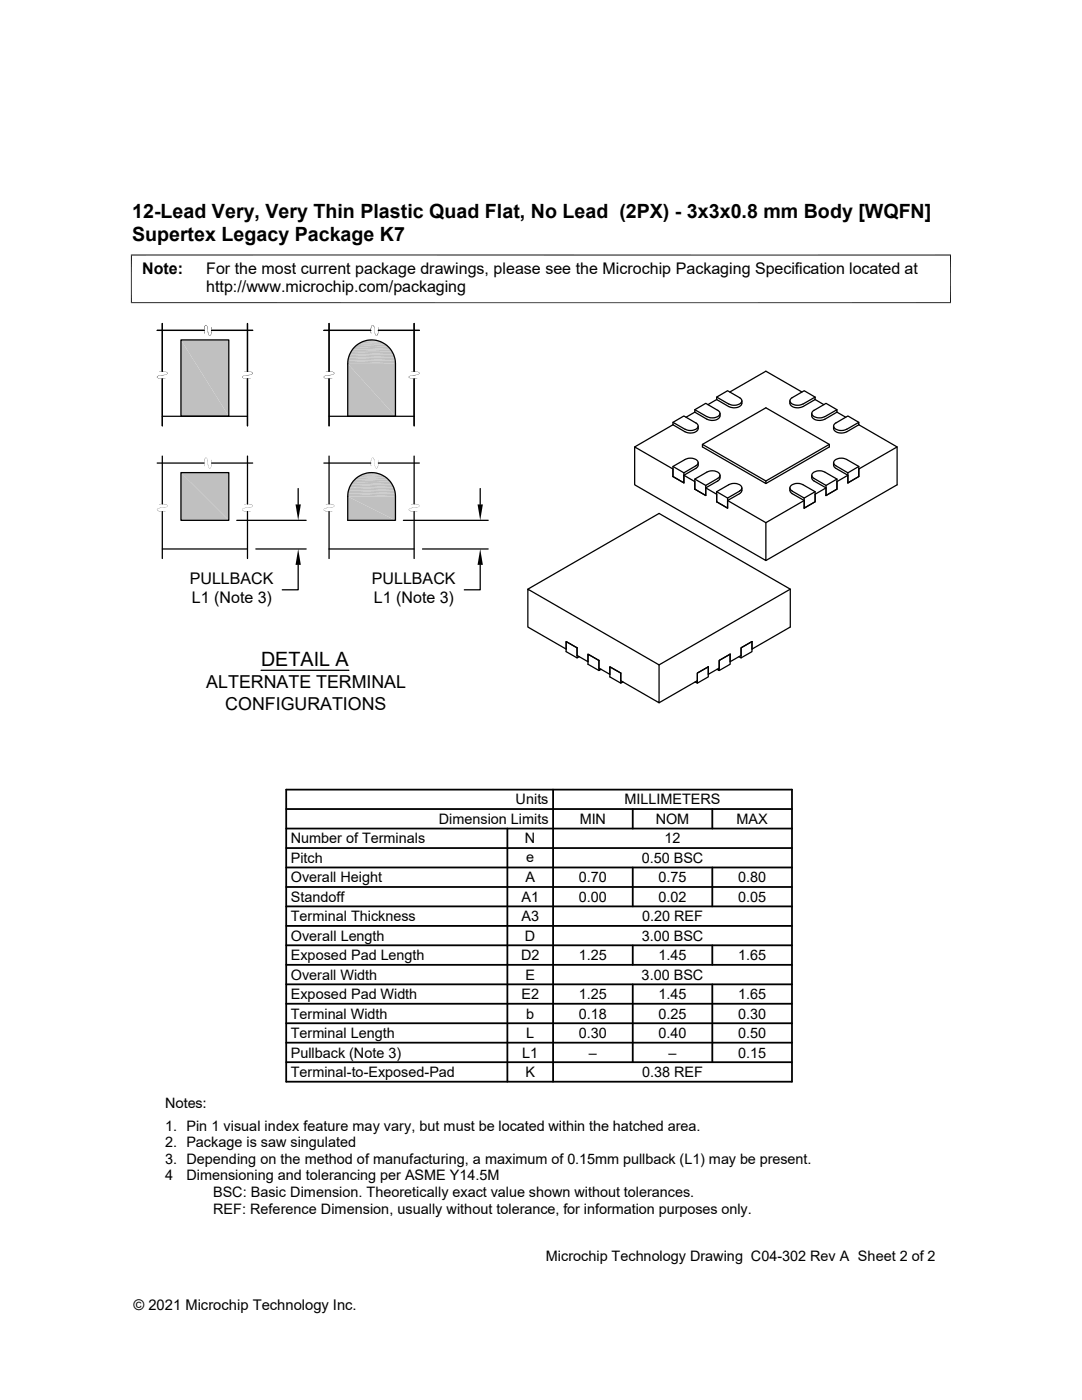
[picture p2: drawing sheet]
<svg xmlns="http://www.w3.org/2000/svg" width="216mm" height="279mm" viewBox="0 0 216 279" stroke-linecap="round" stroke-linejoin="round" font-family="sans-serif">
<g fill="none" stroke="#000" stroke-width=".25">
<path d="M143 79.7l-1.7 1.1M143 79.7l2.4 1.4a1.8 1.8 0 0 0 2.6-.6M143 79.2l2.4 1.4a1.92 1.92 0 0 0 2.6-.5v-.3l-.4-.4M147.6 79.4l-2.4-1.4-2.2 1.2v.5M148 80v.5M157.6 80v.5M158.1 79.4a.7 .7 0 0 0-.5 .7 .7 .7 0 0 0 .7 .6 2.4 2.4 0 0 0 2-.1l2.3-1.4v.5M160 78.2l-7.2-4.1-7.2 4.1M162.6 79.7l-2.4 1.4a1.8 1.8 0 0 1-2.6-.6M162.6 79.2l-2.1-1.2-2.4 1.4M162.6 79.7l1.8 1.1M134.3 84.8l-7.7 4.4"/>
<path d="M134.3 93.1l2.2 1.3M134.3 84.8l2.4 1.4a1.8 1.8 0 0 0 2.6-.7M134.3 84.3l2.4 1.4a1.92 1.92 0 0 0 2.6-.6l-.3-.6-2.5-1.5-2.2 1.3v.5M134.3 95.1v-1.5l-7.7-4.4v7.6l26.2 15.1v-7.6l-7.6-4.4M136.5 94.8l2.1 1.3v1.5M136.7 91.7l-2.4 1.4v2M136.7 91.7a1.92 1.92 0 0 1 2.6 .5v.4l-.4 .4-2.4 1.4v2l-2.2-1.3M138.6 82.3l-1.7 1M138.6 95.6l2.2 1.3M138.6 82.3l2.4 1.4M138.6 81.8l2.4 1.3M139.3 92.8l-.3 .6-2.5 1.4v1.6l-2.2-1.3"/>
<path d="M139.3 92.3v.5M139.3 85v.5M140.2 88.7l12.6 7.3v.5M140.2 88.7l12.6-7.3 12.7 7.3v.5l-12.7 7.3-12.6-7.3zM140.8 97.4l2.2 1.2v1.5M141 94.2l-2.4 1.4v2M141.1 94.2a1.92 1.92 0 0 1 2.6 .6l-.1 .3-.4 .4-2.4 1.4v2l-2.2-1.3M143 98.1l2.2 1.3M143.2 81.9l-2.4-1.4-2.2 1.3v.5M143.2 81.9a.7 .7 0 0 1 .5 .7 .7 .7 0 0 1-.7 .6 2.34 2.34 0 0 1-1.9-.1M143.7 94.8l-.1 .8-.3 .3-2.5 1.5v1.5l-2.2-1.3M143.7 82.5a1.41 1.41 0 0 1-2 1.4l-.6-.2"/>
<path d="M145.4 96.8l-2.4 1.3v2M145.4 96.7a1.92 1.92 0 0 1 2.6 .6v.3l-.4 .4M147.6 98.5l-2.4 1.4v1.5l-2.2-1.3M147.6 98l-2.4 1.4v2l-2.2-1.3M148 97.9l-.1 .3-.3 .3M148 97.4v.5M157.6 97.4v.5M157.6 97.9l.1 .3 .4 .3M158.1 98.5l2.4 1.4v1.5M158.1 98l2.4 1.4v2M160.2 96.7a1.92 1.92 0 0 0-2.6 .6l.1 .3 .4 .4M160.3 96.8l2.3 1.3v2l-2.1 1.3"/>
<path d="M160.5 99.9l-7.7 4.4M162 82.5a1.41 1.41 0 0 0 1.9 1.4l.7-.2M162 94.8v.8l.3 .3 2.5 1.5v1.5M162.4 81.9a.7 .7 0 0 0-.4 .7 .7 .7 0 0 0 .6 .6 2.34 2.34 0 0 0 2-.1M162.6 98.1l-2.1 1.3M164.6 94.2a1.92 1.92 0 0 0-2.6 .6v.3l.4 .4 2.4 1.4v2M164.6 94.2l2.4 1.4v2l-2.2 1.3M164.8 97.4l-2.2 1.2v1.5l-2.1 1.3M165.5 88.7l-12.7 7.3M166.3 85v.5M166.3 92.3v.5M166.3 92.8l.4 .6 2.5 1.4v1.6"/>
<path d="M167 81.8l-2.2-1.3-2.4 1.4M167 95.6l-2.2 1.3M167 82.3v-.5l-2.4 1.3M167 82.3l-2.4 1.4M167 82.3l1.8 1M169 91.7a1.92 1.92 0 0 0-2.7 .5l.1 .4 .4 .4 2.4 1.4v2M169 91.7l2.4 1.4v2l-2.2 1.3M169.2 94.8l-2.2 1.3v1.5l-2.2 1.3M171.4 93.1l-2.2 1.3M171.4 84.8l-2.4 1.4a1.8 1.8 0 0 1-2.7-.7M171.4 84.8l7.6 4.4v7.6l-26.2 15.1M171.4 84.3l-2.2-1.3-2.4 1.4a.7 .7 0 0 0-.4 .8 .7 .7 0 0 0 .6 .5 2.4 2.4 0 0 0 2 0l2.4-1.4v.5"/>
<path d="M179 89.2l-7.6 4.4v1.5l-2.2 1.3M105.3 117.6l26.2-15.1 26.2 15.1v7.5l-7.6 4.4v-1.5M157.7 117.6l-26.2 15.1M115.1 129.3v1.5l2.2 1.3v-1.5l2.2 1.2M115.1 129.3l-2.1-1.3v2l2.1 1.3M115.1 129.3l-2.1-1.3v1.5l-7.7-4.4v-7.5l26.2 15.1v7.6l-7.6-4.5v-1.5M115.1 129.3v2l.5-.2M119.5 131.8v1.5l2.2 1.3v-1.5l2.2 1.2M119.5 131.8l-2.2-1.2v2l2.2 1.2M119.5 131.8v2l.5-.2M123.9 134.3l-2.2-1.2v2l2.2 1.2M123.9 134.3v2l.4-.2"/>
<path d="M141.3 133.1v2l-2.2 1.2M141.3 133.1l-2.2 1.2v2l-.4-.2M141.3 133.1l-2.2 1.2v1.5l-7.6 4.5M145.7 130.6v2l-2.2 1.2M145.7 130.6l-2.2 1.2v2l-.4-.2M145.7 130.6l-2.2 1.2v1.5l-2.2 1.3v-1.5M150.1 128v2l-2.2 1.3M150.1 128l-2.2 1.3v2l-.5-.2M150.1 128l-2.2 1.3v1.5l-2.2 1.3v-1.5"/>
</g>
<g fill="#c0c0c0">
<path d="M36.1 67.8l9.6 15.3h-9.6z"/>
<path d="M36.1 67.8h9.6v15.3z"/>
</g>
<path d="M36.1 67.8h9.6v15.3h-9.6zM32.4 83.1h17" fill="none" stroke="#000" stroke-width=".25"/>
<path d="M73.5 67.9h1.3z" fill="#c0c0c0"/>
<path d="M72.9 67.9h2.5" fill="none" stroke="#c0c0c0" stroke-width=".2"/>
<path d="M73.5 67.9l1.9 .1z" fill="#c0c0c0"/>
<path d="M72.3 68.1h3.7" fill="none" stroke="#c0c0c0" stroke-width=".21"/>
<path d="M71.8 68.3h4.7" fill="none" stroke="#c0c0c0" stroke-width=".28"/>
<path d="M71.2 68.6h5.8" fill="none" stroke="#c0c0c0" stroke-width=".34"/>
<path d="M70.8 69h6.7" fill="none" stroke="#c0c0c0" stroke-width=".42"/>
<g fill="#c0c0c0">
<path d="M70.8 69.2l7.1 .5h-7.5z"/>
<path d="M70.8 69.2h6.7l.4 .5z"/>
<path d="M70.4 69.7l7.9 .5h-8.3z"/>
<path d="M70.4 69.7h7.5l.4 .5z"/>
<path d="M70 70.2l8.5 .6h-8.8z"/>
<path d="M70 70.2h8.3l.2 .6z"/>
<path d="M69.7 70.8l9 .6h-9.1z"/>
<path d="M69.7 70.8h8.8l.2 .6z"/>
<path d="M69.6 71.4l9.3 .6h-9.5z"/>
<path d="M69.6 71.4h9.1l.2 .6z"/>
<path d="M69.4 72l9.5 .6h-9.5z"/>
<path d="M69.4 72h9.5v.6z"/>
<path d="M69.4 72.6l9.5 10.5h-9.5z"/>
<path d="M69.4 72.6h9.5v10.5z"/>
</g>
<path d="M70.8 69.2a4.8 4.8 0 0 1 5.2-1 4.8 4.8 0 0 1 2.9 4.4v10.5h-9.5v-10.5a4.7 4.7 0 0 1 1.4-3.4zM65.7 83.1h16.9" fill="none" stroke="#000" stroke-width=".25"/>
<path d="M73.5 94.4h1.3z" fill="#c0c0c0"/>
<path d="M72.9 94.4h2.5" fill="none" stroke="#c0c0c0" stroke-width=".2"/>
<path d="M73.5 94.4l1.9 .1z" fill="#c0c0c0"/>
<path d="M72.3 94.6h3.7" fill="none" stroke="#c0c0c0" stroke-width=".21"/>
<path d="M71.8 94.8h4.7" fill="none" stroke="#c0c0c0" stroke-width=".28"/>
<path d="M71.2 95.1h5.8" fill="none" stroke="#c0c0c0" stroke-width=".34"/>
<path d="M70.8 95.5h6.7" fill="none" stroke="#c0c0c0" stroke-width=".42"/>
<g fill="#c0c0c0">
<path d="M70.8 95.7l7.1 .5h-7.5z"/>
<path d="M70.8 95.7h6.7l.4 .5z"/>
<path d="M70.4 96.2l7.9 .5h-8.3z"/>
<path d="M70.4 96.2h7.5l.4 .5z"/>
<path d="M70 96.7l8.5 .6h-8.8z"/>
<path d="M70 96.7h8.3l.2 .6z"/>
<path d="M69.7 97.3l9 .6h-9.1z"/>
<path d="M69.7 97.3h8.8l.2 .6z"/>
<path d="M69.6 97.9l9.3 .5h-9.5z"/>
<path d="M69.6 97.9h9.1l.2 .5z"/>
<path d="M69.4 98.4l9.5 .7h-9.5z"/>
<path d="M69.4 98.4h9.5v.7z"/>
<path d="M69.4 99.1l9.5 4.7h-9.5z"/>
<path d="M69.4 99.1h9.5v4.7z"/>
</g>
<path d="M70.8 95.7a4.8 4.8 0 0 1 5.2-1 4.8 4.8 0 0 1 2.9 4.4v4.7h-9.5v-4.7a4.7 4.7 0 0 1 1.4-3.4zM65.7 109.6h16.9" fill="none" stroke="#000" stroke-width=".25"/>
<g fill="#c0c0c0">
<path d="M36.1 94.3l9.6 9.5h-9.6z"/>
<path d="M36.1 94.3h9.6v9.5z"/>
</g>
<g fill="none" stroke="#000" stroke-width=".25">
<path d="M31.4 65.9h9.3M32.4 64.6v9.5M32.4 75.6v9.4M42.2 65.9h8.2M49.4 64.6v9.5M49.4 75.6v9.4M64.6 65.9h9.4M65.7 64.6v9.5M65.7 75.6v9.4M75.5 65.9h8.2M82.6 64.6v9.5M82.6 75.6v9.4"/>
<path d="M31.4 92.4h9.3M32.4 91v9.6M36.1 94.3h9.6v9.5h-9.6zM42.2 92.4h8.2M49.4 91v9.6M59.5 97.5v3.2M64.6 92.4h9.4M65.7 91v9.6M75.5 92.4h8.2M82.6 91v9.6M95.8 97.5v3.2M32.4 109.6h17"/>
<path d="M32.4 102.1v9.4M47.2 103.8h13.9M49.4 102.1v9.4M51.1 109.6h10M59.5 112.7v5h-3.2M65.7 102.1v9.4M80.5 103.8h16.9M82.6 102.1v9.4M84.3 109.6h13.1M95.8 112.7v5h-3.2M52.1 133.8h17.5"/>
</g>
<path d="M26.1 50.9h163.7M26.2 50.8v9.7M189.7 50.8v9.7M26.1 60.4h163.7" fill="none" stroke="#000" stroke-width=".2"/>
<g fill="none" stroke="#000" stroke-width=".36">
<path d="M57.1 157.6h100.9v58.3h-100.9zM110.4 157.6v58.3M57.1 177h100.9M57.1 173.1h100.9M57.1 169.2h100.9M57.1 165.4h100.9M57.1 161.5h100.9M101.2 165.4v50.5M126.3 161.5v3.9M126.3 173.1v7.8M142.1 161.5v3.9M142.1 173.1v7.8"/>
<path d="M57.1 188.7h100.9M57.1 184.8h100.9M57.1 180.9h100.9M57.1 196.4h100.9M57.1 192.6h100.9M126.3 188.7v3.9M126.3 196.4v15.6M142.1 188.7v3.9M142.1 196.4v15.6M57.1 204.2h100.9M57.1 200.3h100.9M57.1 208.1h100.9"/>
<path d="M57.1 212h100.9"/>
</g>
<g fill="#000">
<path d="M31.3 75.2l.1 .2zM31.4 75.4l.2 .1zM31.4 75.1l-.1 .1zM31.6 75.5l.4 .1zM31.4 75.1l.2-.1zM32 75.6h.4zM31.6 75l.4-.1zM31.7 74.2l.3-.1zM32.4 75.6h.4zM32 74.9l.4-.1zM32 74.9h.4zM32.4 74.8h.4z"/>
<path d="M32 74.1h.4zM32.8 75.6h.2zM32.8 75.6l.2-.1zM32.8 74.8h.3zM32.8 74.8l.3-.1zM32.4 74.1h.4zM33.1 74.7l.3-.1zM32.8 74.1l.3 .1zM33.4 74.5v.1zM33.1 74.2l.3 .2zM33.5 74.5l-.1 .1zM33.4 74.4v.1z"/>
<path d="M33.4 74.4l.1 .1zM40.7 65.9v.5zM40.7 66.4l.1 .2zM40.7 65.5v.4zM40.8 66.4v.2zM40.8 65.5l-.1 .4zM40.8 65.2l-.1 .3zM40.9 65.2l-.1 .3zM41 64.9l-.2 .3zM41 64.9h.1zM41.1 64.9h.1zM41.2 64.9l.2 .3z"/>
<path d="M41.4 65.2v.3zM41.4 65.5l.1 .4zM41.5 65.9v.5zM41.5 65.5v.4zM41.5 66.4l.1 .3zM41.6 66.7l.1 .3zM41.7 67h.2zM41.7 66.9l.2 .1zM41.9 67h.1zM42.1 66.7l-.1 .2zM42.1 66.7l-.1 .3zM42.2 66.4l-.1 .3z"/>
<path d="M42.2 65.9v.5zM42.1 65.3l.1 .2zM42.2 65.5v.4zM42.2 65.3v.2zM48.3 75.2l.1 .2zM48.4 75.4l.2 .1zM48.4 75.1l-.1 .1zM48.6 75.5l.3 .1zM48.4 75.1l.2-.1zM48.9 75.6h.5zM48.6 75l.3-.1zM48.7 74.2l.2-.1z"/>
<path d="M49.4 75.6h.4zM48.9 74.9l.5-.1zM48.9 74.9h.5zM49.4 74.8h.4zM48.9 74.1h.5zM49.8 75.6h.2zM49.8 74.8h.3zM49.4 74.1h.4zM50.1 74.7l.3-.1zM49.8 74.1l.3 .1zM50.4 74.5v.1zM50.1 74.2l.3 .2z"/>
<path d="M50.5 74.5l-.1 .1zM50.4 74.4v.1zM50.4 74.4l.1 .1zM64.6 75.2v.2zM64.6 75.4l.3 .1zM64.6 75.1v.1zM64.7 75.4l.2 .1zM64.7 75.1l-.1 .1zM64.9 75.5l.3 .1zM64.6 75.1l.3-.1zM65.2 75.6h.5zM64.9 75l.3-.1z"/>
<path d="M65 74.2l.2-.1zM65.7 75.6h.4zM65.2 74.9l.5-.1zM65.2 74.9h.5zM65.7 74.8h.4zM65.2 74.1h.5zM66.1 75.6h.2zM66.1 74.8h.3zM65.7 74.1h.4zM66.4 74.7l.3-.1zM66.1 74.1l.3 .1zM66.7 74.5v.1z"/>
<path d="M66.4 74.2l.3 .2zM66.7 74.4v.1zM74 65.9v.5zM74 66.4v.2zM74 65.5v.4zM74.1 65.2l-.1 .3zM74.2 64.9l-.1 .3zM74.3 64.9l-.2 .3zM74.2 64.9h.2zM74.4 64.9h.1zM74.5 64.9l.1 .3zM74.5 64.9l.2 .3z"/>
<path d="M74.6 65.2l.1 .3zM74.7 65.2v.3zM74.7 65.5v.4zM74.7 65.9l.1 .5zM74.7 65.5l.1 .4zM74.8 65.9v.5zM74.8 66.4v.3zM74.8 66.7l.2 .3zM74.9 66.7l.1 .3zM75 67h.1zM75 66.9l.1 .1zM75.1 67h.1z"/>
<path d="M75.4 66.7l-.2 .2zM75.4 66.7l-.2 .3zM75.5 66.4l-.1 .3zM75.5 65.9v.5zM75.4 65.3l.1 .2zM75.5 65.5v.4zM81.6 75.2v.2zM81.6 75.4l.3 .1zM81.6 75.1v.1zM81.9 75.5l.3 .1zM81.6 75.1l.3-.1zM82.2 75.6h.4z"/>
<path d="M81.9 75l.3-.1zM82 74.2l.2-.1zM82.6 75.6h.5zM82.2 74.9l.4-.1zM82.2 74.9h.4zM82.6 74.8h.5zM82.2 74.1h.4zM83.1 75.6h.2zM83.1 75.6l.2-.1zM83.1 74.8h.3zM83.1 74.8l.3-.1zM82.6 74.1h.5z"/>
<path d="M83.4 74.7l.3-.1zM83.1 74.1l.3 .1zM83.7 74.5v.1zM83.4 74.2l.3 .2zM83.7 74.4v.1zM40.7 92.4v.4zM40.7 92.8l.1 .2zM40.7 92.4l.1 .4zM40.7 92v.4zM40.8 92.8v.2zM40.8 92l-.1 .4zM40.8 91.7l-.1 .3z"/>
<path d="M40.9 91.7l-.2 .3zM41 91.4l-.2 .3zM41 91.4l.1-.1zM41 91.4h.1zM41.1 91.3l.1 .1zM41.2 91.4l.2 .3zM41.4 91.7v.3zM41.4 91.7l.1 .3zM41.4 92l.1 .4zM41.5 92.4v.4zM41.5 92v.4zM41.5 92.8l.1 .4z"/>
<path d="M41.6 93.2l.1 .2zM41.7 93.4l.2 .1zM41.9 93.5l.1-.1zM42.1 93.2l-.1 .2zM42.2 92.8l-.1 .4zM42.2 92.4v.4zM42.1 91.8l.1 .2zM42.2 92v.4zM42.2 91.8v.2zM74 92.4v.4zM74 92.8v.2zM74 92v.4z"/>
<path d="M74 92.8l.1 .2zM74.1 91.7l-.1 .3zM74.2 91.4l-.1 .3zM74.3 91.4l-.2 .3zM74.2 91.4l.2-.1zM74.2 91.4h.2zM74.4 91.3l.1 .1zM74.5 91.4l.1 .3zM74.5 91.4l.2 .3zM74.6 91.7l.1 .3zM74.7 91.7v.3zM74.7 92v.4z"/>
<path d="M74.7 92.4l.1 .4zM74.7 92l.1 .4zM74.8 92.4v.4zM74.8 92.8v.4zM74.8 92.8l.1 .4zM74.8 93.2l.2 .2zM74.9 93.2l.1 .2zM75 93.4l.1 .1zM75.1 93.5l.1-.1zM75.4 93.2l-.2 .2zM75.5 92.8l-.1 .4zM75.5 92.4v.4z"/>
<path d="M75.4 91.8l.1 .2zM75.5 92v.4zM31.3 101.7l.1 .2zM31.4 101.9l.2 .1zM31.4 101.6l-.1 .1zM31.4 101.8l.2 .2zM31.6 102l.4 .1zM31.4 101.6l.2-.1zM32 102l.4 .1zM31.6 101.4l.4-.1zM31.6 101.4h.4zM31.7 100.6h.3z"/>
<path d="M32.4 102.1h.4zM32.4 102.1l.4-.1zM32 101.3h.4zM32.4 101.3h.4zM32 100.6h.4zM32.8 102h.2zM32.8 101.3l.3-.1zM32.4 100.6h.4zM33.1 101.2l.3-.1zM32.8 100.6l.3 .1zM33.4 101v.1zM33.1 100.7l.3 .1z"/>
<path d="M33.5 101l-.1 .1zM33.4 100.8v.2zM33.4 100.8l.1 .2zM48.3 101.7l.1 .2zM48.4 101.9l.2 .1zM48.4 101.6l-.1 .1zM48.4 101.8l.2 .2zM48.6 102l.3 .1zM48.4 101.6l.2-.2zM48.4 101.6l.2-.1zM48.9 102l.5 .1zM48.6 101.4l.3-.1z"/>
<path d="M48.6 101.4h.3zM48.7 100.6h.2zM49.4 102.1h.4zM49.4 102.1l.4-.1zM48.9 101.3h.5zM49.4 101.3h.4zM48.9 100.6h.5zM49.8 102h.2zM49.8 101.3l.3-.1zM49.4 100.6h.4zM50.1 101.2l.3-.1zM49.8 100.6l.3 .1z"/>
<path d="M50.4 101v.1zM50.1 100.7l.3 .1zM50.5 101l-.1 .1zM50.4 100.8v.2zM50.4 100.8l.1 .2zM59 100.7h1l-.5 3.1zM59.5 109.6l.5 3.1h-1zM64.6 101.7v.2zM64.6 101.9l.3 .1zM64.6 101.6v.1zM64.7 101.8l.2 .2zM64.7 101.6l-.1 .1z"/>
<path d="M64.9 102l.3 .1zM64.6 101.6l.3-.1zM64.9 102h.3zM65.2 102l.5 .1zM64.9 101.4h.3zM65 100.6h.2zM65.7 102.1h.4zM65.2 101.3h.5zM65.7 101.3h.4zM65.2 100.6h.5zM66.1 102h.2zM66.1 101.3l.3-.1z"/>
<path d="M65.7 100.6h.4zM66.4 101.2l.3-.1zM66.1 100.6l.3 .1zM66.7 101v.1zM66.4 100.7l.3 .1zM66.7 100.8v.2zM81.6 101.7v.2zM81.6 101.9l.3 .1zM81.6 101.6v.1zM81.6 101.8l.3 .2zM81.9 102l.3 .1zM81.6 101.6l.3-.2z"/>
<path d="M81.6 101.6l.3-.1zM82.2 102l.4 .1zM81.9 101.4l.3-.1zM81.9 101.4h.3zM82 100.6h.2zM82.6 102.1h.5zM82.6 102.1l.5-.1zM82.2 101.3h.4zM82.6 101.3h.5zM82.2 100.6h.4zM83.1 102h.2zM83.1 101.3l.3-.1z"/>
<path d="M82.6 100.6h.5zM83.4 101.2l.3-.1zM83.1 100.6l.3 .1zM83.7 101v.1zM83.4 100.7l.3 .1zM83.7 100.8v.2zM95.3 100.7h1.1l-.6 3.1zM95.8 109.6l.6 3.1h-1.1z"/>
</g>
<g font-size="3.9">
<text x="26.4" y="43.5">12-Lead Very, Very Thin Plastic Quad Flat, No Lead (2PX) - 3x3x0.8 mm Body [WQFN]</text>
<text x="26.4" y="48.1">Supertex Legacy Package K7</text>
<text x="52.1" y="132.9">DETAIL A</text>
</g>
<g font-size="3.6">
<text x="41.2" y="137.4">ALTERNATE TERMINAL</text>
<text x="45" y="141.7">CONFIGURATIONS</text>
</g>
<g font-size="3.2">
<text x="28.4" y="54.7">Note:</text>
<text x="41.1" y="58.3">http://www.microchip.com/packaging</text>
<text x="41.1" y="54.7">For the most current package drawings, please see the Microchip Packaging Specification located at</text>
<text x="37.9" y="116.6">PULLBACK</text>
<text x="74.2" y="116.6">PULLBACK</text>
<text x="38.3" y="120.4">L1 (Note 3)</text>
<text x="74.6" y="120.4">L1 (Note 3)</text>
</g>
<g font-size="2.9">
<text x="102.9" y="160.5">Units</text>
<text x="124.6" y="160.5">MILLIMETERS</text>
<text x="87.6" y="164.4">Dimension Limits</text>
<text x="115.7" y="164.4">MIN</text>
<text x="130.8" y="164.4">NOM</text>
<text x="147" y="164.4">MAX</text>
<text x="58" y="168.3">Number of Terminals</text>
<text x="58" y="172.2">Pitch</text>
<text x="104.8" y="168.3">N</text>
<text x="105" y="171.9">e</text>
<text x="128" y="172.2">0.50 BSC</text>
<text x="132.6" y="168.3">12</text>
<text x="58" y="176.1">Overall Height</text>
<text x="58" y="180">Standoff</text>
<text x="104.1" y="180">A1</text>
<text x="104.8" y="176.1">A</text>
<text x="115.5" y="176.1">0.70</text>
<text x="115.5" y="180">0.00</text>
<text x="131.4" y="176.1">0.75</text>
<text x="131.4" y="180">0.02</text>
<text x="147.3" y="176.1">0.80</text>
<text x="147.3" y="180">0.05</text>
<text x="58" y="183.9">Terminal Thickness</text>
<text x="104.1" y="183.9">A3</text>
<text x="128.1" y="183.9">0.20 REF</text>
<text x="58" y="187.7">Overall Length</text>
<text x="58" y="191.6">Exposed Pad Length</text>
<text x="104" y="191.6">D2</text>
<text x="104.8" y="187.7">D</text>
<text x="115.5" y="191.6">1.25</text>
<text x="128" y="187.7">3.00 BSC</text>
<text x="131.4" y="191.6">1.45</text>
<text x="147.3" y="191.6">1.65</text>
<text x="58" y="195.5">Overall Width</text>
<text x="104.8" y="195.5">E</text>
<text x="128" y="195.5">3.00 BSC</text>
<text x="58" y="203.3">Terminal Width</text>
<text x="58" y="199.4">Exposed Pad Width</text>
<text x="104" y="199.4">E2</text>
<text x="105" y="203.3">b</text>
<text x="115.5" y="199.4">1.25</text>
<text x="115.5" y="203.3">0.18</text>
<text x="131.4" y="199.4">1.45</text>
<text x="131.4" y="203.3">0.25</text>
<text x="147.3" y="199.4">1.65</text>
<text x="147.3" y="203.3">0.30</text>
<text x="58" y="207.2">Terminal Length</text>
<text x="105" y="207.2">L</text>
<text x="115.5" y="207.2">0.30</text>
<text x="131.4" y="207.2">0.40</text>
<text x="147.3" y="207.2">0.50</text>
<text x="58" y="214.9">Terminal-to-Exposed-Pad</text>
<text x="58" y="211.1">Pullback (Note 3)</text>
<text x="104.2" y="211.1">L1</text>
<text x="104.8" y="214.9">K</text>
<text x="117.5" y="211.1">–</text>
<text x="128.1" y="214.9">0.38 REF</text>
<text x="133.4" y="211.1">–</text>
<text x="147.3" y="211.1">0.15</text>
<text x="32.9" y="221">Notes:</text>
<text x="32.9" y="225.7">1. Pin 1 visual index feature may vary, but must be located within the hatched area.</text>
<text x="32.9" y="229">2. Package is saw singulated</text>
<text x="32.9" y="232.3">3. Depending on the method of manufacturing, a maximum of 0.15mm pullback (L1) may be present.</text>
<text x="32.9" y="235.6">4</text>
<text x="37.2" y="235.6">Dimensioning and tolerancing per ASME Y14.5M</text>
<text x="42.5" y="238.9">BSC: Basic Dimension. Theoretically exact value shown without tolerances.</text>
<text x="42.5" y="242.2">REF: Reference Dimension, usually without tolerance, for information purposes only.</text>
<text x="108.9" y="251.7">Microchip Technology Drawing C04-302 Rev A Sheet 2 of 2</text>
<text x="26.6" y="261.3">© 2021 Microchip Technology Inc.</text>
</g>
</svg>
